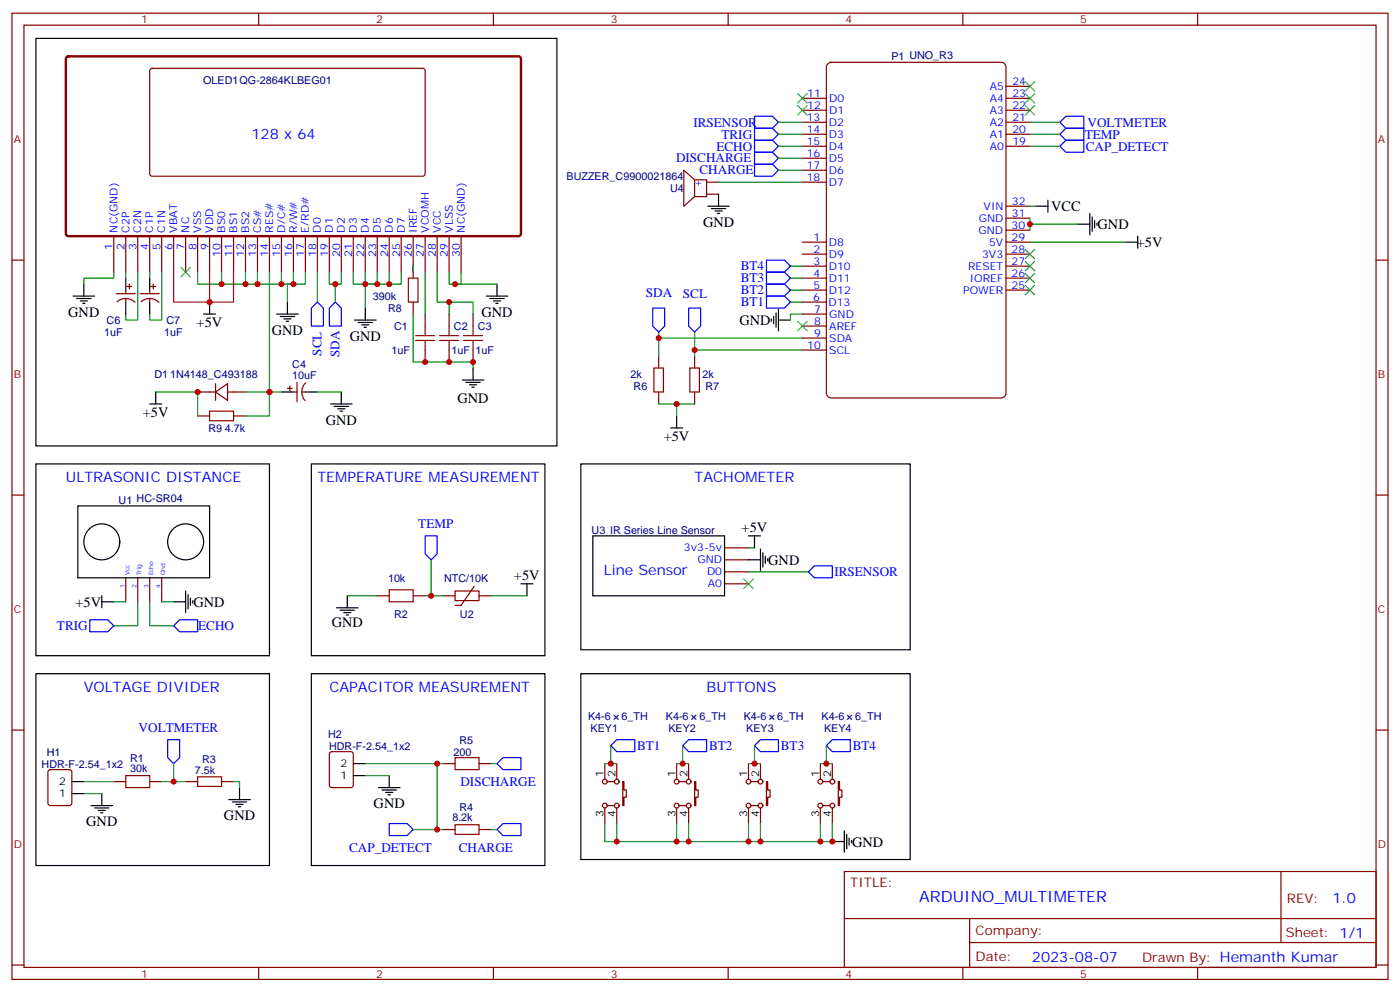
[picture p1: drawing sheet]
<svg xmlns="http://www.w3.org/2000/svg" width="412mm" height="292mm" viewBox="0 0 412 292" stroke-linecap="round" stroke-linejoin="round" font-family="sans-serif">
<g fill="none" stroke="#870000" stroke-width=".35">
<path d="M3.5 3.9h405.4v284.3h-405.4zM7.1 7.4h398.2v277.3h-398.2zM76.2 3.9v3.5M145.3 3.9v3.5M214.5 3.9v3.5M283.6 3.9v3.5M352.8 3.9v3.5M44.3 20.3l.5-.2 80 .1 .4 .6v30.6l-.7 .5-80-.1-.4-.6v-30.4zM236.4 28.9h7M236.4 32.5h7M236.4 36h7M236.4 39.5h7"/>
<path d="M296.3 28.9h7.1M296.3 32.5h7.1M296.3 36h7.1M296.3 39.5h7.1M296.3 25.4h7.1M204.6 52.9v5M204.6 52.9h3.5v5h-3.5M204.6 52.9l-3.2-2.8v10.6l3.2-2.8M208.1 53.6h3.6M208.1 57.2h3.6M236.4 43h7M236.4 46.6h7"/>
<path d="M236.4 50.1h7M236.4 53.6h7M296.3 43h7.1M3.5 76.6h3.6M33.5 69.5v10.6M37 69.5v10.6M40.6 69.5v10.6M44.1 69.5v10.6M47.6 69.5v10.6M51.2 69.5v10.6M54.7 69.5v10.6M58.2 69.5v10.6"/>
<path d="M61.7 69.5v10.6M65.3 69.5v10.6M68.8 69.5v10.6M72.3 69.5v10.6M75.8 69.5v10.6M79.4 69.5v10.6M82.9 69.5v10.6M86.4 69.5v10.6M90 69.5v10.6M93.5 69.5v10.6M97 69.5v10.6M100.5 69.5v10.6"/>
<path d="M104.1 69.5v10.6M107.6 69.5v10.6M111.1 69.5v10.6M114.7 69.5v10.6M118.2 69.5v10.6M121.7 69.5v12.3M125.2 69.5v10.6M128.8 69.5v10.6M132.3 69.5v10.6M135.8 69.5v10.6M236.4 71.3h7M236.4 74.8h7"/>
<path d="M236.4 78.3h7M296.3 71.3h7.1M296.3 74.8h7.1M296.3 78.3h7.1M296.3 67.7h7.1M296.3 64.2h7.1M296.3 60.7h7.1M405.3 76.6h3.6M34.2 86.4h5.7M34.5 88.8a3.8 3.8 0 0 1 5.2 .2M37 85.4v1M37 87.8v1.1"/>
<path d="M37.4 84.3h1.4M38.1 83.6v1.4M41.3 86.4h5.6M41.6 88.8a3.8 3.8 0 0 1 5.2 .2M44.1 85.4v1M44.1 87.8v1.1M44.4 84.3h1.5M45.2 83.6v1.4M121.7 88.9v3.5M125.2 92.4v3.6M132.3 92.4v3.6M139.3 92.4v3.6"/>
<path d="M236.4 81.8h7M236.4 85.4h7M236.4 88.9h7M236.4 92.4h7M236.4 96h7M236.4 99.5h7M296.3 81.8h7.1M296.3 85.4h7.1M58.2 115.4h5.3M63.5 115.4l3.5-2.5v4.9zM63.5 112.9v4.9M67 115.4h5.3"/>
<path d="M84.7 114.3h1.4M85.4 113.6v1.4M86.4 115.4h1.1M87.5 112.5v5.7M88.9 115.4h1.1M90 112.7a3.8 3.8 0 0 0-.1 5.2M125.2 103v3.5M132.3 103v3.5M139.3 103v3.5M194 104.8v3.5M194 115.4v3.5M204.6 104.8v3.5"/>
<path d="M204.6 115.4v3.5M236.4 103h7M58.2 122.4h3.5M68.8 122.4h3.5M3.5 145.7h3.6M405.3 145.7h3.6M37 170v7.1M40.6 170v7.1M44.1 170v7.1M47.6 170v7.1M111.1 175.3h3.6M121.7 175.3h3.5"/>
<path d="M130.5 175.3h3.6M134.1 173.9h7v2.8h-7zM139.7 172.5l-3.9 5.7h-1.7M141.1 175.3h3.5M213.4 171.8h7.1M213.4 168.3h7.1M213.4 164.7h7.1M213.4 161.2h7.1M3.5 214.8h3.6M405.3 214.8h3.6M14.3 226.7l.5-.2h5.7l.6 .4 .1 9.5-.5 .6-5.9 .1-.6-.5-.1-9.4zM33.5 230h3.5"/>
<path d="M44.1 230h3.5M54.7 230h3.5M65.3 230h3.5M97.2 221.4l.5-.2h5.7l.6 .4 .1 9.5-.5 .6-5.9 .1-.6-.5-.1-9.4zM130.5 224.7h3.6M141.1 224.7h3.5M178.2 224.7v4.6M178.2 237.8v4.6M178.9 230h2.1M178.9 237.1h2.1M181.7 224.7v4.6M181.7 237.8v4.6"/>
<path d="M183.4 230h.4v2.5h.7v2.1h-.7v2.5h-.4zM199.3 224.7v4.6M199.3 237.8v4.6M200 230h2.1M200 237.1h2.1M202.8 224.7v4.6M202.8 237.8v4.6M204.6 230h.4v2.5h.7v2.1h-.7v2.5h-.4zM220.5 224.7v4.6M220.5 237.8v4.6M221.2 230h2.1M221.2 237.1h2.1"/>
<path d="M224 224.7v4.6M224 237.8v4.6M225.8 230h.3v2.5h.7v2.1h-.7v2.5h-.3zM241.7 224.7v4.6M241.7 237.8v4.6M242.4 230h2.1M242.4 237.1h2.1M245.2 224.7v4.6M245.2 237.8v4.6M246.9 230h.4v2.5h.7v2.1h-.7v2.5h-.4zM130.5 244.1h3.6M141.1 244.1h3.5"/>
<path d="M248.7 256.5h156.6v28.2h-156.6zM377.3 256.5v20.9M248.7 270.3h156.5M285.6 277.4h119.6M285.6 270.3v14.1M3.5 284h3.6M76.2 284.7v3.5M145.3 284.7v3.5M214.5 284.7v3.5M283.6 284.7v3.5M352.8 284.7v3.5M405.3 284h3.6"/>
<circle cx="178.2" cy="237.1" r=".71"/>
<circle cx="178.2" cy="230" r=".71"/>
<circle cx="181.7" cy="230" r=".71"/>
<circle cx="181.7" cy="237.1" r=".71"/>
<circle cx="199.3" cy="237.1" r=".71"/>
<circle cx="199.3" cy="230" r=".71"/>
<circle cx="202.8" cy="237.1" r=".71"/>
<circle cx="202.8" cy="230" r=".71"/>
<circle cx="220.5" cy="237.1" r=".71"/>
<circle cx="220.5" cy="230" r=".71"/>
<circle cx="224" cy="237.1" r=".71"/>
<circle cx="224" cy="230" r=".71"/>
<circle cx="241.7" cy="230" r=".71"/>
<circle cx="241.7" cy="237.1" r=".71"/>
<circle cx="245.2" cy="230" r=".71"/>
<circle cx="245.2" cy="237.1" r=".71"/>
</g>
<path d="M243.7 18.9l1.1-.6h50.1a1.41 1.41 0 0 1 1.4 1.5v95.9a1.51 1.51 0 0 1-1.4 1.4h-50.1a1.51 1.51 0 0 1-1.4-1.4v-95.9z" fill="none" stroke="#800000" stroke-width=".35"/>
<path d="M19.6 16.8l.5-.2h132.9l.5 .7-.1 51.8-.6 .4-133-.1-.4-.6v-51.5z" fill="none" stroke="#870000" stroke-width=".71"/>
<g fill="none" stroke="#000" stroke-width=".35">
<path d="M10.6 11.3h153.4v119.9h-153.4zM211.7 57.2v3.5M308.7 58.9v3.5M208.5 60.7h6.3M209.5 61.4h4.3M210.6 62.1h2.1M211.3 62.8h.7M305.2 60.7h3.5M317.5 66h3.5M321 62.8v6.3M321.7 63.9v4.2M322.4 64.9v2.1"/>
<path d="M323.1 65.6v.7M331.6 71.3h3.5M335.1 69.5v3.5M21.5 87.1h6.4M22.6 87.8h4.2M23.6 88.5h2.2M24.3 89.3h.7M24.7 83.6v3.5M37 81.8v3.6M37 88.9v3.5M44.1 81.8v3.6M44.1 88.9v3.5"/>
<path d="M60 92.4h3.5M61.7 88.9v3.5M81.5 92.4h6.3M82.5 93.1h4.3M83.6 93.8h2.1M84.3 94.5h.7M84.7 88.9v3.5M104.4 94.2h6.4M105.5 94.9h4.2M106.5 95.6h2.2M107.2 96.3h.7M107.6 90.7v3.5"/>
<path d="M143.2 87.1h6.4M144.3 87.8h4.2M145.3 88.5h2.2M146 89.3h.8M146.4 83.6v3.5M227.2 93.8v.7M227.9 93.1v2.1M228.6 92.1v4.2M229.3 94.2h3.5M229.3 91v6.4M44.1 118.9h3.5M45.9 115.4v3.5"/>
<path d="M82.9 115.4h3.5M90 115.4h3.5M97.4 118.9h6.3M98.4 119.6h4.3M100.5 115.4v3.5M136.2 111.8h6.3M137.2 112.5h4.3M138.3 113.2h2.1M139 113.9h.7M139.3 108.3v3.5M10.6 136.5h68.8v56.5h-68.8zM91.7 136.5h68.8v56.5h-68.8z"/>
<path d="M99.5 120.3h2.1M100.2 121h.7M171.1 136.5h97v54.7h-97zM197.6 125.9h3.5M199.3 122.4v3.5M22.9 148.9h38.8v21.1h-38.8zM174.6 157.7h38.8v17.6h-38.8zM220.5 157.7h3.5M222.2 157.7v3.5M30 175.3v3.6M30 177.1h3.5M51.2 177.1h3.5"/>
<path d="M54.7 173.9v6.4M55.4 175v4.2M56.1 176v2.2M56.8 176.7v.7M99.1 178.9h6.4M100.2 179.6h4.2M102.3 175.3v3.6M153.5 171.8h3.5M155.2 171.8v3.5M220.5 164.7h3.5M224 161.6v6.3M224.7 162.6v4.3"/>
<path d="M225.4 163.7v2.1M226.1 164.4v.7M10.6 198.3h68.8v56.4h-68.8zM91.7 198.3h68.8v56.4h-68.8zM101.2 180.3h2.2M102 181h.7M171.1 198.3h97v54.6h-97zM21.2 233.5h3.5M21.2 230h3.5M26.8 237.1h6.4M27.9 237.8h4.2M28.9 238.5h2.1"/>
<path d="M29.6 239.2h.7M30 233.5v3.6M67.4 235.3h6.3M68.4 236h4.3M69.5 236.7h2.1M70.2 237.4h.7M70.6 231.8v3.5M104.1 228.2h3.5M104.1 224.7h3.5M111.5 231.8h6.3M112.5 232.5h4.3M113.6 233.2h2.1"/>
<path d="M114.3 233.9h.7M114.7 228.2v3.6M245.2 247.6h3.5M248.7 244.5v6.3M249.4 245.5v4.3M250.1 246.6v2.1M250.8 247.3v.7"/>
<circle cx="30" cy="159.5" r="5.3"/>
<circle cx="54.7" cy="159.5" r="5.3"/>
</g>
<g fill="none" stroke="#a10000" stroke-width=".35">
<path d="M120.3 81.8h2.8v7.1h-2.8zM122.4 98.8h5.7M125.2 96v2.8M129.5 98.8h5.6M132.3 96v2.8M136.5 98.8h5.7M139.3 96v2.8M122.4 100.2h5.7M125.2 100.2v2.8M129.5 100.2h5.6M132.3 100.2v2.8M136.5 100.2h5.7"/>
<path d="M139.3 100.2v2.8M192.6 108.3h2.8v7.1h-2.8zM203.2 108.3h2.8v7.1h-2.8zM61.7 121h7.1v2.8h-7.1zM114.7 173.6h7v3.5h-7zM37 228.2h7.1v3.6h-7.1zM58.2 228.6h7.1v2.8h-7.1zM134.1 223h7v3.5h-7zM134.1 242.7h7v2.8h-7z"/>
</g>
<g fill="none" stroke="#008700" stroke-width=".35">
<path d="M229.3 39.5h7.1M229.3 36h7.1M303.4 39.5h8.8M303.4 36h8.8M211.7 53.6h24.7M229.3 43h7.1M229.3 50.1h7.1M229.3 46.6h7.1M303.4 43h8.8M121.7 78.3v1.8M232.8 78.3h3.6M303.4 64.2v3.5"/>
<path d="M303.4 66h14.1M303.4 71.3h28.2M303.4 60.7h1.8M33.5 80.1v1.7h-8.8v1.8M37 80.1v1.7M40.6 80.1v14.1h-3.6v-1.8M44.1 80.1v1.7M47.6 80.1v14.1h-3.5v-1.8M58.2 80.1v3.5h7.1M65.3 80.1v3.5h7M72.3 80.1v3.5h3.5M75.8 80.1v3.5h7.1"/>
<path d="M79.4 80.1v35.3h3.5M82.9 80.1v3.5h3.5h-1.7v5.3M86.4 80.1v3.5h3.6v-3.5M93.5 80.1v8.8M97 80.1v3.5h3.5v-3.5M98.8 83.6v5.3M104.1 80.1v3.5h3.5v-3.5M111.1 80.1v3.5h-3.5M114.7 80.1v3.5h-7.1v7.1M118.2 80.1v3.5h-3.5M121.7 92.4v14.1h17.6v1.8M125.2 80.1v12.3"/>
<path d="M128.8 80.1v8.8h10.5v3.5M132.3 80.1v3.5h3.5v-3.5M132.3 88.9v3.5M134.1 83.6h12.3M194 97.7v1.8h42.4M194 99.5v5.3M204.6 97.7v5.3M232.8 88.9h3.6M232.8 85.4h3.6M232.8 81.8h3.6M236.4 92.4h-3.6v1.8M45.9 115.4h12.3v7"/>
<path d="M72.3 115.4h7.1v7h-7.1M93.5 115.4h7M194 118.9h10.6M199.3 118.9v3.5M236.4 103h-31.8v1.8M33.5 177.1h3.5M40.6 177.1v7h-7.1M44.1 177.1v7h7.1M47.6 177.1h3.6M102.3 175.3h8.8M125.2 175.3h5.3M127 164.7v10.6"/>
<path d="M144.6 175.3h10.6M220.5 161.2h1.7M220.5 168.3h17.6M179.9 219.4v5.3h-1.7M201.1 219.4v5.3M222.2 219.4v5.3M243.4 219.4v5.3M24.7 230h8.8M24.7 233.5h5.3M47.6 230h7.1M51.2 224.7v5.3M68.8 230h1.8v1.8"/>
<path d="M107.6 224.7h22.9M107.6 228.2h7.1M128.8 224.7v19.4h1.7M144.6 224.7h1.8M179.9 224.7h1.8M199.3 224.7h3.5M220.5 224.7h3.5M241.7 224.7h3.5M121.7 244.1h7.1M144.6 244.1h1.8M178.2 242.4v5.2h3.5v-5.2M199.3 242.4v5.2h-17.6"/>
<path d="M202.8 242.4v5.2h-3.5M220.5 242.4v5.2h-17.7M224 242.4v5.2h-3.5M241.7 242.4v5.2h-17.7M245.2 242.4v5.2h-3.5"/>
</g>
<g fill="none" stroke="#00f" stroke-width=".35">
<path d="M222.2 37.7h5.3l1.8 1.8-1.8 1.8h-5.3zM222.2 34.2h5.3l1.8 1.8-1.8 1.7h-5.3zM312.2 39.5l1.8-1.8h5.3v3.6h-5.3zM312.2 36l1.8-1.8h5.3v3.5h-5.3zM222.2 48.3h5.3l1.8 1.8-1.8 1.8h-5.3zM222.2 44.8h5.3l1.8 1.8-1.8 1.7h-5.3zM222.2 41.3h5.3l1.8 1.7-1.8 1.8h-5.3zM314 41.3h5.3v3.5h-5.3l-1.8-1.8zM225.8 76.6h5.3l1.7 1.7-1.7 1.8h-5.3zM93.5 88.9l1.7 1.8v5.3h-3.5v-5.3zM98.8 88.9l1.7 1.8v5.3h-3.5v-5.3zM192.3 90.7h3.5v5.3l-1.8 1.7-1.7-1.7z"/>
<path d="M202.8 90.7h3.6v5.3l-1.8 1.7-1.8-1.7zM225.8 87.1h5.3l1.7 1.8-1.7 1.8h-5.3zM225.8 83.6h5.3l1.7 1.8-1.7 1.7h-5.3zM225.8 80.1h5.3l1.7 1.7-1.7 1.8h-5.3zM125.2 157.7h3.6v5.3l-1.8 1.7-1.8-1.7zM238.1 168.3l1.8-1.8h5.3v3.5h-5.3zM26.5 182.4h5.2l1.8 1.7-1.8 1.8h-5.2zM51.2 184.1l1.7-1.7h5.3v3.5h-5.3zM49.4 217.7h3.5v5.3l-1.7 1.7-1.8-1.7zM179.9 219.4l1.8-1.7h5.3v3.5h-5.3zM201.1 219.4l1.7-1.7h5.3v3.5h-5.3zM222.2 219.4l1.8-1.7h5.3v3.5h-5.3z"/>
<path d="M243.4 219.4l1.8-1.7h5.3v3.5h-5.3zM148.2 223h5.3v3.5h-5.3l-1.8-1.8zM114.7 242.4h5.2l1.8 1.7-1.8 1.8h-5.2zM146.4 244.1l1.8-1.7h5.3v3.5h-5.3z"/>
</g>
<path d="M51.2 80.1v8.8h10.5v-8.8M68.8 80.1v8.8h-7.1" fill="none" stroke="#f00" stroke-width=".35"/>
<g fill="none" stroke="#3c3" stroke-width=".35">
<path d="M234.9 27.5l2.9 2.8M234.9 31l2.9 2.9M237.8 27.5l-2.9 2.8M237.8 31l-2.9 2.9M302 24l2.8 2.8M302 27.5l2.8 2.8M302 31l2.8 2.9M304.8 24l-2.8 2.8M304.8 27.5l-2.8 2.8M304.8 31l-2.8 2.9M53.3 78.7l2.8 2.8M56.1 78.7l-2.8 2.8"/>
<path d="M302 76.9l2.8 2.8M302 73.4l2.8 2.8M304.8 76.9l-2.8 2.8M304.8 73.4l-2.8 2.8M234.9 94.5l2.9 2.9M237.8 94.5l-2.9 2.9M302 84l2.8 2.8M302 80.4l2.8 2.9M304.8 84l-2.8 2.8M304.8 80.4l-2.8 2.9M219.1 170.4l2.8 2.8M221.9 170.4l-2.8 2.8"/>
</g>
<g fill="#c00">
<circle cx="127" cy="175.3" r=".88"/>
<circle cx="204.6" cy="103" r=".88"/>
<circle cx="199.3" cy="118.9" r=".88"/>
<circle cx="51.2" cy="230" r=".88"/>
<circle cx="128.8" cy="224.7" r=".88"/>
<circle cx="128.8" cy="244.1" r=".88"/>
<circle cx="98.8" cy="83.6" r=".88"/>
<circle cx="107.6" cy="83.6" r=".88"/>
<circle cx="111.1" cy="83.6" r=".88"/>
<circle cx="114.7" cy="83.6" r=".88"/>
<circle cx="86.4" cy="83.6" r=".88"/>
<circle cx="82.9" cy="83.6" r=".88"/>
<circle cx="75.8" cy="83.6" r=".88"/>
<circle cx="72.3" cy="83.6" r=".88"/>
<circle cx="65.3" cy="83.6" r=".88"/>
<circle cx="61.7" cy="88.9" r=".88"/>
<circle cx="134.1" cy="83.6" r=".88"/>
<circle cx="125.2" cy="106.5" r=".88"/>
<circle cx="132.3" cy="106.5" r=".88"/>
<circle cx="132.3" cy="88.9" r=".88"/>
<circle cx="139.3" cy="106.5" r=".88"/>
<circle cx="79.4" cy="115.4" r=".88"/>
<circle cx="58.2" cy="115.4" r=".88"/>
<circle cx="181.7" cy="247.6" r=".88"/>
<circle cx="199.3" cy="247.6" r=".88"/>
<circle cx="202.8" cy="247.6" r=".88"/>
<circle cx="220.5" cy="247.6" r=".88"/>
<circle cx="224" cy="247.6" r=".88"/>
<circle cx="241.7" cy="247.6" r=".88"/>
<circle cx="179.9" cy="224.7" r=".88"/>
<circle cx="201.1" cy="224.7" r=".88"/>
<circle cx="222.3" cy="224.7" r=".88"/>
<circle cx="243.4" cy="224.7" r=".88"/>
<circle cx="245.2" cy="247.6" r=".88"/>
<circle cx="303.4" cy="66" r=".88"/>
<circle cx="194" cy="99.5" r=".88"/>
</g>
<text font-size="4.6" fill="#00f" x="270.8" y="265.5">ARDUINO_MULTIMETER</text>
<g font-size="4.2" fill="#00f">
<text x="74.1" y="40.9">128 x 64</text>
<text x="19.4" y="141.8">ULTRASONIC DISTANCE</text>
<text x="93.5" y="141.8">TEMPERATURE MEASUREMENT</text>
<text x="204.6" y="141.8">TACHOMETER</text>
<text x="177.8" y="169.2">Line Sensor</text>
<text x="24.7" y="203.6">VOLTAGE DIVIDER</text>
<text x="97" y="203.6">CAPACITOR MEASUREMENT</text>
<text x="208.1" y="203.6">BUTTONS</text>
<text x="392.5" y="265.7">1.0</text>
<text x="304" y="283.1">2023-08-07</text>
</g>
<g font-size="4.2">
<text x="309.6" y="62.1">VCC</text>
<text x="207.1" y="66.7">GND</text>
<text x="323.3" y="67.4">GND</text>
<text x="334.9" y="72.7">+5V</text>
<text x="20.1" y="93.2">GND</text>
<text x="141.8" y="93.2">GND</text>
<text x="217.8" y="95.6">GND</text>
<text x="57.9" y="96.4">+5V</text>
<text x="80.1" y="98.5">GND</text>
<text x="103" y="100.2">GND</text>
<text x="134.8" y="118.5">GND</text>
<text x="42" y="122.8">+5V</text>
<text x="96" y="124.9">GND</text>
<text x="195.5" y="129.9">+5V</text>
<text x="218.4" y="156.7">+5V</text>
<text x="226.3" y="166.2">GND</text>
<text x="151.4" y="170.7">+5V</text>
<text x="22.3" y="178.5">+5V</text>
<text x="57" y="178.5">GND</text>
<text x="97.7" y="184.5">GND</text>
<text x="110.1" y="237.8">GND</text>
<text x="25.4" y="243.1">GND</text>
<text x="66" y="241.4">GND</text>
<text x="251" y="249.1">GND</text>
</g>
<g font-size="3.9" fill="#00f">
<text x="204.3" y="37.2">IRSENSOR</text>
<text x="212.5" y="40.8">TRIG</text>
<text x="319.5" y="40.8">TEMP</text>
<text x="320.3" y="37.2">VOLTMETER</text>
<text x="199.1" y="47.8">DISCHARGE</text>
<text x="211" y="44.3">ECHO</text>
<text x="319.9" y="44.4">CAP_DETECT</text>
<text x="206.1" y="51.2">CHARGE</text>
<text x="218.2" y="83.1">BT3</text>
<text x="218.2" y="79.6">BT4</text>
<text x="190.3" y="87.4">SDA</text>
<text x="201.2" y="87.8">SCL</text>
<text x="218.2" y="86.6">BT2</text>
<text x="218.2" y="90.2">BT1</text>
<text x="94.7" y="104.7" transform="rotate(-90 94.7 104.7)">SCL</text>
<text x="100" y="105" transform="rotate(-90 100 105)">SDA</text>
<text x="123.2" y="155.4">TEMP</text>
<text x="245.8" y="169.5">IRSENSOR</text>
<text x="16.8" y="185.4">TRIG</text>
<text x="58.4" y="185.4">ECHO</text>
<text x="40.8" y="215.4">VOLTMETER</text>
<text x="187.7" y="220.7">BT1</text>
<text x="208.9" y="220.7">BT2</text>
<text x="230" y="220.7">BT3</text>
<text x="251.2" y="220.7">BT4</text>
<text x="135.6" y="231.3">DISCHARGE</text>
<text x="102.8" y="250.7">CAP_DETECT</text>
<text x="135.1" y="250.7">CHARGE</text>
</g>
<g font-size="3.9" fill="#800">
<text x="250.5" y="261.1">TITLE:</text>
<text x="379.1" y="265.7">REV:</text>
<text x="287.4" y="275.3">Company:</text>
<text x="378.7" y="275.9">Sheet: 1/1</text>
<text x="287.4" y="282.9">Date:</text>
<text x="336.4" y="283">Drawn By: Hemanth Kumar</text>
</g>
<g font-size="3.2" fill="#800">
<text x="41.6" y="6.9">1</text>
<text x="110.8" y="6.9">2</text>
<text x="179.9" y="6.9">3</text>
<text x="249.1" y="6.9">4</text>
<text x="318.2" y="6.9">5</text>
<text x="4.1" y="42">A</text>
<text x="405.9" y="42">A</text>
<text x="4.1" y="111.1">B</text>
<text x="405.9" y="111.1">B</text>
<text x="4.1" y="180.3">C</text>
<text x="405.9" y="180.3">C</text>
<text x="4.1" y="249.4">D</text>
<text x="405.9" y="249.4">D</text>
<text x="41.6" y="287.7">1</text>
<text x="110.8" y="287.7">2</text>
<text x="179.9" y="287.7">3</text>
<text x="249.1" y="287.7">4</text>
<text x="318.2" y="287.7">5</text>
</g>
<g font-size="3.2" fill="#000080">
<text x="262.6" y="17.7">P1 UNO_R3</text>
<text x="59.9" y="24.8">OLED1QG-2864KLBEG01</text>
<text x="166.9" y="53">BUZZER_C9900021864</text>
<text x="197.4" y="56.5">U4</text>
<text x="109.9" y="88.3">390k</text>
<text x="31.4" y="95.3">C6</text>
<text x="49.1" y="95.3">C7</text>
<text x="114.3" y="91.8">R8</text>
<text x="30.7" y="98.9">1uF</text>
<text x="48.3" y="98.9">1uF</text>
<text x="116.1" y="97.1">C1</text>
<text x="133.7" y="97.1">C2</text>
<text x="140.8" y="97.1">C3</text>
<text x="115.3" y="104.2">1uF</text>
<text x="133" y="104.2">1uF</text>
<text x="140" y="104.2">1uF</text>
<text x="45.5" y="111.2">D1</text>
<text x="50.1" y="111.2">1N4148_C493188</text>
<text x="86.1" y="111.5">10uF</text>
<text x="86.1" y="108.3">C4</text>
<text x="185.8" y="111.2">2k</text>
<text x="206.9" y="111.2">2k</text>
<text x="186.6" y="114.7">R6</text>
<text x="207.8" y="114.7">R7</text>
<text x="61.4" y="127.1">R9</text>
<text x="66.2" y="127.1">4.7k</text>
<text x="34.9" y="148.2">U1 HC-SR04</text>
<text x="174.3" y="157.1">U3 IR Series Line Sensor</text>
<text x="114.3" y="171.2">10k</text>
<text x="130.8" y="171.2">NTC/10K</text>
<text x="116.1" y="181.8">R2</text>
<text x="135.5" y="181.8">U2</text>
<text x="173.2" y="211.8">K4-6</text>
<text x="174" y="215.3">KEY1</text>
<text x="183.1" y="211.8">6_TH</text>
<text x="196.2" y="211.8">K4-6</text>
<text x="196.9" y="215.3">KEY2</text>
<text x="206" y="211.8">6_TH</text>
<text x="219.1" y="211.8">K4-6</text>
<text x="219.8" y="215.3">KEY3</text>
<text x="229" y="211.8">6_TH</text>
<text x="242" y="211.8">K4-6</text>
<text x="242.7" y="215.3">KEY4</text>
<text x="251.9" y="211.8">6_TH</text>
<text x="96.7" y="217">H2</text>
<text x="96.9" y="220.6">HDR-F-2.54_1x2</text>
<text x="135.4" y="218.9">R5</text>
<text x="12.3" y="225.9">HDR-F-2.54_1x2</text>
<text x="13.8" y="222.3">H1</text>
<text x="38.3" y="227.2">30k</text>
<text x="38.3" y="224.2">R1</text>
<text x="57.4" y="227.6">7.5k</text>
<text x="59.5" y="224.6">R3</text>
<text x="133.6" y="222.3">200</text>
<text x="135.4" y="238.7">R4</text>
<text x="133.2" y="241.7">8.2k</text>
</g>
<g font-size="3.2" fill="#00f">
<text x="237.8" y="28.6">11</text>
<text x="291.6" y="29.9">A4</text>
<text x="291.6" y="26.4">A5</text>
<text x="298.2" y="28.5">23</text>
<text x="298.2" y="25">24</text>
<text x="237.6" y="35.6">13</text>
<text x="237.8" y="32.1">12</text>
<text x="244.3" y="30">D0</text>
<text x="244.3" y="33.5">D1</text>
<text x="291.6" y="33.4">A3</text>
<text x="298.2" y="35.6">21</text>
<text x="298.2" y="32">22</text>
<text x="237.6" y="39.2">14</text>
<text x="244.1" y="37">D2</text>
<text x="244.1" y="40.6">D3</text>
<text x="291.6" y="40.5">A1</text>
<text x="291.6" y="37">A2</text>
<text x="298.2" y="39.1">20</text>
<text x="237.6" y="42.7">15</text>
<text x="237.6" y="46.2">16</text>
<text x="244.1" y="44.1">D4</text>
<text x="244.1" y="47.6">D5</text>
<text x="291.6" y="44">A0</text>
<text x="298.2" y="42.6">19</text>
<text x="237.6" y="49.7">17</text>
<text x="237.6" y="53.3">18</text>
<text x="244.1" y="51.2">D6</text>
<text x="204.5" y="54.7">+</text>
<text x="244.1" y="54.7">D7</text>
<text x="288.3" y="65.3">GND</text>
<text x="289.8" y="61.7">VIN</text>
<text x="298.1" y="63.9">31</text>
<text x="298.1" y="60.3">32</text>
<text x="34.6" y="68.4" transform="rotate(-90 34.6 68.4)">NC(GND)</text>
<text x="38.1" y="68.4" transform="rotate(-90 38.1 68.4)">C2P</text>
<text x="41.6" y="68.4" transform="rotate(-90 41.6 68.4)">C2N</text>
<text x="45.2" y="68.4" transform="rotate(-90 45.2 68.4)">C1P</text>
<text x="48.7" y="68.4" transform="rotate(-90 48.7 68.4)">C1N</text>
<text x="52.2" y="68.4" transform="rotate(-90 52.2 68.4)">VBAT</text>
<text x="55.7" y="68.4" transform="rotate(-90 55.7 68.4)">NC</text>
<text x="59.3" y="68.4" transform="rotate(-90 59.3 68.4)">VSS</text>
<text x="62.8" y="68.4" transform="rotate(-90 62.8 68.4)">VDD</text>
<text x="66.3" y="68.4" transform="rotate(-90 66.3 68.4)">BS0</text>
<text x="69.8" y="68.4" transform="rotate(-90 69.8 68.4)">BS1</text>
<text x="73.4" y="68.4" transform="rotate(-90 73.4 68.4)">BS2</text>
<text x="76.9" y="68.4" transform="rotate(-90 76.9 68.4)">CS#</text>
<text x="80.4" y="68.4" transform="rotate(-90 80.4 68.4)">RES#</text>
<text x="84" y="68.4" transform="rotate(-90 84 68.4)">D/C#</text>
<text x="87.5" y="68.4" transform="rotate(-90 87.5 68.4)">R/W#</text>
<text x="91" y="68.4" transform="rotate(-90 91 68.4)">E/RD#</text>
<text x="94.5" y="68.4" transform="rotate(-90 94.5 68.4)">D0</text>
<text x="98.1" y="68.4" transform="rotate(-90 98.1 68.4)">D1</text>
<text x="101.6" y="68.4" transform="rotate(-90 101.6 68.4)">D2</text>
<text x="105.1" y="68.4" transform="rotate(-90 105.1 68.4)">D3</text>
<text x="108.7" y="68.4" transform="rotate(-90 108.7 68.4)">D4</text>
<text x="112.2" y="68.4" transform="rotate(-90 112.2 68.4)">D5</text>
<text x="115.7" y="68.4" transform="rotate(-90 115.7 68.4)">D6</text>
<text x="119.2" y="68.4" transform="rotate(-90 119.2 68.4)">D7</text>
<text x="122.8" y="68.4" transform="rotate(-90 122.8 68.4)">IREF</text>
<text x="126.3" y="68.4" transform="rotate(-90 126.3 68.4)">VCOMH</text>
<text x="129.8" y="68.4" transform="rotate(-90 129.8 68.4)">VCC</text>
<text x="133.3" y="68.4" transform="rotate(-90 133.3 68.4)">VLSS</text>
<text x="136.9" y="68.4" transform="rotate(-90 136.9 68.4)">NC(GND)</text>
<text x="239.7" y="70.9">1</text>
<text x="288.2" y="68.7">GND</text>
<text x="298" y="70.9">29</text>
<text x="298" y="67.3">30</text>
<text x="33.2" y="73.6" transform="rotate(-90 33.2 73.6)">1</text>
<text x="36.7" y="73.6" transform="rotate(-90 36.7 73.6)">2</text>
<text x="40.2" y="73.6" transform="rotate(-90 40.2 73.6)">3</text>
<text x="43.7" y="73.6" transform="rotate(-90 43.7 73.6)">4</text>
<text x="47.3" y="73.6" transform="rotate(-90 47.3 73.6)">5</text>
<text x="50.8" y="73.6" transform="rotate(-90 50.8 73.6)">6</text>
<text x="54.3" y="73.6" transform="rotate(-90 54.3 73.6)">7</text>
<text x="57.9" y="73.6" transform="rotate(-90 57.9 73.6)">8</text>
<text x="61.4" y="73.6" transform="rotate(-90 61.4 73.6)">9</text>
<text x="64.9" y="75.6" transform="rotate(-90 64.9 75.6)">10</text>
<text x="68.4" y="75.6" transform="rotate(-90 68.4 75.6)">11</text>
<text x="72" y="75.6" transform="rotate(-90 72 75.6)">12</text>
<text x="75.5" y="75.6" transform="rotate(-90 75.5 75.6)">13</text>
<text x="79" y="75.6" transform="rotate(-90 79 75.6)">14</text>
<text x="82.5" y="75.6" transform="rotate(-90 82.5 75.6)">15</text>
<text x="86.1" y="75.6" transform="rotate(-90 86.1 75.6)">16</text>
<text x="89.6" y="75.6" transform="rotate(-90 89.6 75.6)">17</text>
<text x="93.1" y="75.6" transform="rotate(-90 93.1 75.6)">18</text>
<text x="96.7" y="75.6" transform="rotate(-90 96.7 75.6)">19</text>
<text x="100.2" y="75.6" transform="rotate(-90 100.2 75.6)">20</text>
<text x="103.7" y="75.6" transform="rotate(-90 103.7 75.6)">21</text>
<text x="107.2" y="75.6" transform="rotate(-90 107.2 75.6)">22</text>
<text x="110.8" y="75.6" transform="rotate(-90 110.8 75.6)">23</text>
<text x="114.3" y="75.6" transform="rotate(-90 114.3 75.6)">24</text>
<text x="117.8" y="75.6" transform="rotate(-90 117.8 75.6)">25</text>
<text x="121.4" y="75.6" transform="rotate(-90 121.4 75.6)">26</text>
<text x="124.9" y="75.6" transform="rotate(-90 124.9 75.6)">27</text>
<text x="128.4" y="75.6" transform="rotate(-90 128.4 75.6)">28</text>
<text x="131.9" y="75.6" transform="rotate(-90 131.9 75.6)">29</text>
<text x="135.5" y="75.6" transform="rotate(-90 135.5 75.6)">30</text>
<text x="239.7" y="74.4">2</text>
<text x="239.7" y="78">3</text>
<text x="244.2" y="72.3">D8</text>
<text x="244.2" y="75.9">D9</text>
<text x="289.3" y="75.8">3V3</text>
<text x="291.3" y="72.3">5V</text>
<text x="298" y="77.9">27</text>
<text x="298" y="74.4">28</text>
<text x="239.7" y="81.5">4</text>
<text x="244.2" y="79.4">D10</text>
<text x="244.2" y="82.9">D11</text>
<text x="285.2" y="79.3">RESET</text>
<text x="285.6" y="82.9">IOREF</text>
<text x="298" y="81.4">26</text>
<text x="239.5" y="88.5">6</text>
<text x="239.7" y="85.1">5</text>
<text x="244" y="89.9">D13</text>
<text x="244.2" y="86.5">D12</text>
<text x="283.7" y="86.4">POWER</text>
<text x="298" y="85">25</text>
<text x="239.8" y="92.1">7</text>
<text x="239.8" y="95.6">8</text>
<text x="244.3" y="93.5">GND</text>
<text x="239.8" y="99.2">9</text>
<text x="244.3" y="97">AREF</text>
<text x="244.3" y="100.6">SDA</text>
<text x="237.8" y="102.7">10</text>
<text x="244.3" y="104.1">SCL</text>
<text x="201.5" y="162.3">3v3-5v</text>
<text x="205.4" y="165.8">GND</text>
<text x="208.3" y="169.3">D0</text>
<text x="208.5" y="172.9">A0</text>
</g>
<g font-size="3.2">
<text x="100.3" y="225.8">2</text>
<text x="17.4" y="231.1">2</text>
<text x="100.3" y="229.3">1</text>
<text x="177.8" y="228.6" transform="rotate(-90 177.8 228.6)">1</text>
<text x="181.3" y="228.6" transform="rotate(-90 181.3 228.6)">2</text>
<text x="199" y="228.6" transform="rotate(-90 199 228.6)">1</text>
<text x="202.5" y="228.6" transform="rotate(-90 202.5 228.6)">2</text>
<text x="220.1" y="228.6" transform="rotate(-90 220.1 228.6)">1</text>
<text x="223.7" y="228.6" transform="rotate(-90 223.7 228.6)">2</text>
<text x="241.3" y="228.6" transform="rotate(-90 241.3 228.6)">1</text>
<text x="244.8" y="228.6" transform="rotate(-90 244.8 228.6)">2</text>
<text x="17.4" y="234.6">1</text>
<text x="177.8" y="240.5" transform="rotate(-90 177.8 240.5)">3</text>
<text x="181.3" y="240.5" transform="rotate(-90 181.3 240.5)">4</text>
<text x="199" y="240.5" transform="rotate(-90 199 240.5)">3</text>
<text x="202.5" y="240.5" transform="rotate(-90 202.5 240.5)">4</text>
<text x="220.1" y="240.5" transform="rotate(-90 220.1 240.5)">3</text>
<text x="223.7" y="240.5" transform="rotate(-90 223.7 240.5)">4</text>
<text x="241.3" y="240.5" transform="rotate(-90 241.3 240.5)">3</text>
<text x="244.8" y="240.5" transform="rotate(-90 244.8 240.5)">4</text>
</g>
<g font-size="1.8" fill="#00f">
<text x="36.7" y="172.9" transform="rotate(-90 36.7 172.9)">1</text>
<text x="38.1" y="169.3" transform="rotate(-90 38.1 169.3)">Vcc</text>
<text x="40.2" y="172.9" transform="rotate(-90 40.2 172.9)">2</text>
<text x="41.6" y="169.3" transform="rotate(-90 41.6 169.3)">Trig</text>
<text x="43.7" y="172.9" transform="rotate(-90 43.7 172.9)">3</text>
<text x="45.2" y="169.3" transform="rotate(-90 45.2 169.3)">Echo</text>
<text x="47.3" y="172.9" transform="rotate(-90 47.3 172.9)">4</text>
<text x="48.7" y="169.3" transform="rotate(-90 48.7 169.3)">Gnd</text>
</g>
</svg>
